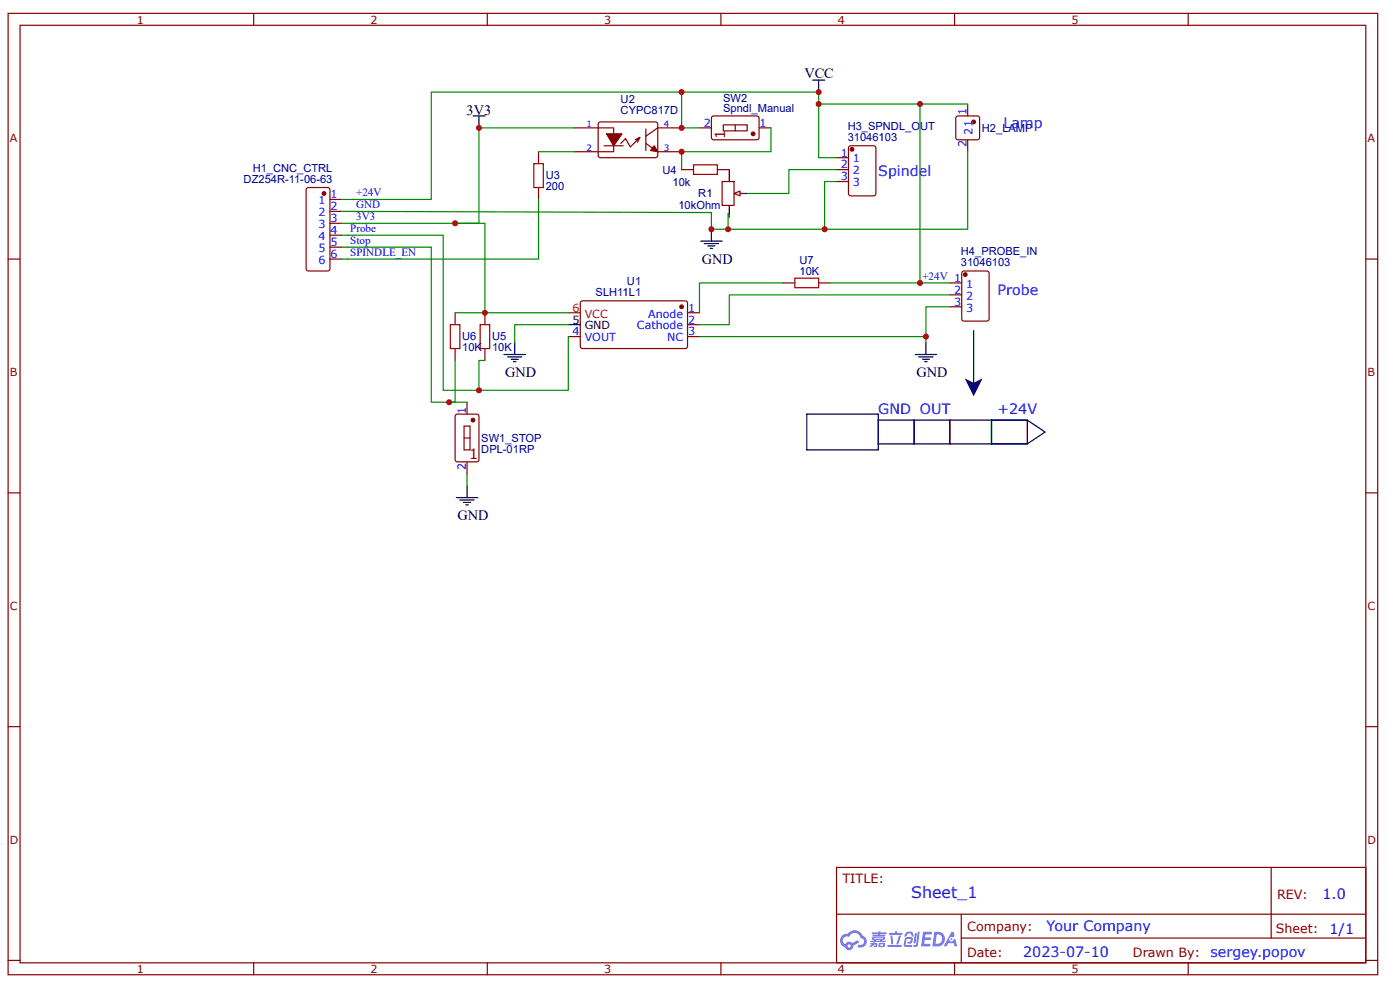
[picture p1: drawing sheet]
<svg xmlns="http://www.w3.org/2000/svg" width="297mm" height="210mm" viewBox="0 0 297 210" stroke-linecap="round" stroke-linejoin="round" font-family="sans-serif">
<g fill="none" stroke="#800" stroke-width=".25">
<path d="M1.7 2.8h290.6v203.9h-290.6zM4.3 5.4h285.5v198.7h-285.5zM53.8 2.8v2.6M103.4 2.8v2.6M152.9 2.8v2.6M202.5 2.8v2.6M252.1 2.8v2.6M1.7 54.9h2.6M289.8 54.9h2.5M1.7 104.5h2.6M289.8 104.5h2.5M1.7 154.1h2.6"/>
<path d="M289.8 154.1h2.5M177.5 183.9h112.3v20.2h-112.3zM177.5 193.8h112.2M203.9 198.9h85.8M203.9 193.8v10.1M269.7 183.9v15M1.7 203.6h2.6M53.8 204.1v2.6M103.4 204.1v2.6M152.9 204.1v2.6M202.5 204.1v2.6M252.1 204.1v2.6"/>
<path d="M289.8 203.6h2.5"/>
</g>
<g fill="#58f">
<path d="M195.8 197.6h1.7l.2 .1-.1 .4h-1.3l-.1 .6h1.1l.2 .3-.2 .3h-1.1l-.1 .8h1.2l.1 .3-.1 .2h-1.9z"/>
<path d="M201.8 197.6h.5l.2 .9-.4 .2a.48 .48 0 0 0-.7 .2 .48 .48 0 0 0 .3 .7 .48 .48 0 0 0 .6-.4l.4-.2 .4 1.6h-.6l-.1-.6h-1.2l-.4 .6h-.6z"/>
<path d="M194.1 197.9h.4l-.3 2-.2 .2-.2-.3z"/>
<path d="M194.7 197.5h.4l-.3 2.8a.57 .57 0 0 1-.5 .4 .57 .57 0 0 1-.6-.2l.7-.3z"/>
<path d="M192.3 197.7l.4-.2 .8 .1 .3 .9-.4 .1-.2-.7h-.6l-.4 .7-.3-.1z"/>
<path d="M192.1 198.8l1.2-.1a.73 .73 0 0 1 .4 .7 .73 .73 0 0 1-.6 .7l-.5-.1-.1-.2 .2-.2h.4l.2-.5h-.9l-.3 1.2 1.3 .1 .1 .2-.2 .2h-1.1l-.4-.2-.1-.4z"/>
<path d="M188.3 200.3h2.8l.2 .3-.2 .2h-2.7z"/>
<path d="M190.7 198.3h.4a2.79 2.79 0 0 1-.7 2l-.2-.2z"/>
<path d="M188.9 198.4h.4l.2 1.6-.2 .2-.2-.1z"/>
<path d="M188.6 197.8h1.3v-.3l.4-.1v.4h1l.2 .2-.2 .2h-2.6z"/>
<path d="M184.7 199.9l.9-.1v.1l.5 .2-.1 .6-.7 .1v-.3h.4v-.2a.45 .45 0 0 0-.6 .3l-.5 .2-.1-.3 .5-.2h-.4z"/>
<path d="M185 197.7h1.3l.1-.2h.4v.2h1.2l.1 .2-.1 .1h-1.3v.2h1l.2 .1-.2 .1h-2.5l-.1-.2h1.2v-.2h-1.3z"/>
<path d="M198.2 197.6l-.4 3h.9a1.55 1.55 0 0 0 1.8-1.5 1.55 1.55 0 0 0-1.8-1.5zM198.7 198.1a1.04 1.04 0 0 1 1.2 1.2 1.04 1.04 0 0 1-1.5 .8z"/>
<path d="M185.1 198.7l-.1 .4 .4 .2v.1h-.7v.3h3.1l.1-.1-.1-.2h-.7l.1-.1a.43 .43 0 0 0 .5-.2 .43 .43 0 0 0-.2-.6h-2.2zM185.4 198.8l2 .1-.2 .1h-1.8zM185.8 199.3h1l-.1 .1h-.8z"/>
<path d="M186.5 200l-.1 .8 1.3-.1v-.8zM186.8 200.2h.5v.3h-.5z"/>
<path d="M178.6 198.4a1.47 1.47 0 0 0 .7 2.4 .89 .89 0 0 0 1 .6 .89 .89 0 0 0 .7-.9l1.3-.7-.3-.5-1.2 .7-.4-.3a.89 .89 0 0 0-1.1 .5 .9 .9 0 0 1-.4-1.2 .9 .9 0 0 1 1.2-.3 1.3 1.3 0 0 1 1.4-.9 1.3 1.3 0 0 1 1.1 1.1 .74 .74 0 0 1 .7 1 .74 .74 0 0 1-1.1 .4l-.2 .2v.2a1.28 1.28 0 0 0 1.8-.6 1.28 1.28 0 0 0-.8-1.7 1.89 1.89 0 0 0-3.2-.4l-.7 .1zM179.8 200.5a.35 .35 0 0 1 .7 0 .35 .35 0 0 1-.7 0z"/>
<circle cx="201.8" cy="199.1" r=".19"/>
</g>
<path d="M123.3 63.9l.3-.1h22l.3 .5-.1 9.3-.4 .3h-22l-.3-.5v-9.1z" fill="none" stroke="#800" stroke-width=".25"/>
<circle cx="144.6" cy="65" r=".38" fill="#800"/>
<g fill="none" stroke="#800" stroke-width=".25">
<path d="M121.8 27.1h5.1M121.8 32.2h5.1M127 26l.4-.2 11.9 .1 .2 .5v6.8l-.5 .2-11.9-.1-.2-.4v-6.5zM134.7 29.6l1-.5-2 2.1-1-1.8-1 1M135.7 29.1l-.5 1M137 30.4l2.5 1.8h5.1M137 27.4v4.5M144.6 27.1h-5.1l-2.5 1.8M120.6 71.4h2.5M145.9 66.3h2.5M145.9 68.8h2.5M145.9 71.4h2.5"/>
<circle cx="144.6" cy="65" r=".38"/>
</g>
<path d="M120.6 68.8h2.5" fill="none" stroke="#000" stroke-width=".25"/>
<path d="M120.6 66.3h2.5" fill="none" stroke="#f00" stroke-width=".25"/>
<path d="M138.8 30.9l.7 1.3-1.5-.3z" fill="#800"/>
<path d="M128.2 30.9h4M138.8 30.9l.7 1.3-1.5-.3z" fill="none" stroke="#800" stroke-width=".25"/>
<path d="M128.7 28.4h3.3l-1.8 2.5z" fill="#800"/>
<path d="M65.1 39.9l.3-.1h4.1h.3l.2 .4v16.8l-.1 .2-.3 .2-4.2 .1-.2-.1-.2-.4-.1-16.7zM126.9 27.1h3.3v5.1h-3.3M128.7 28.4h3.3l-1.8 2.5z" fill="none" stroke="#800" stroke-width=".25"/>
<circle cx="68.7" cy="41" r=".38" fill="#800"/>
<g fill="none" stroke="#800" stroke-width=".25">
<path d="M202.9 24.7l.4-.1h4l.4 .1 .1 .4v4l-.1 .4-.4 .1h-4l-.4-.1-.1-.4v-4zM70 42.3h2.5M70 44.8h2.5M70 47.3h2.5M70 49.9h2.5M70 52.4h2.5M70 54.9h2.5"/>
<circle cx="68.7" cy="41" r=".38"/>
</g>
<path d="M172.4 17h2.5M173.7 17v2.5M148.6 51.1h4.6M149.4 51.6h3M150.2 52.1h1.5M150.7 52.7h.5M150.9 48.6v2.5" fill="none" stroke="#000" stroke-width=".25"/>
<circle cx="206.6" cy="25.8" r=".38" fill="#800"/>
<g fill="none" stroke="#800" stroke-width=".25">
<path d="M180.2 31.1l.3-.2h4.8l.5 .3v9.8l-.3 .5h-5l-.5-.3v-9.8zM205.3 22.1v2.5M205.3 29.6v2.6"/>
<circle cx="206.6" cy="25.8" r=".38"/>
</g>
<circle cx="180.8" cy="31.7" r=".38" fill="#800"/>
<g fill="none" stroke="#800" stroke-width=".25">
<path d="M177.5 33.4h2.5M177.5 36h2.5M177.5 38.5h2.5M204.2 57.6l.3-.1h4.8l.5 .3v9.8l-.3 .4-5 .1-.4-.3-.1-9.8z"/>
<circle cx="180.8" cy="31.7" r=".38"/>
</g>
<circle cx="204.8" cy="58.2" r=".38" fill="#800"/>
<g fill="none" stroke="#800" stroke-width=".25">
<path d="M151.1 24.7l.3-.1h9.3l.3 .5v4.2l-.5 .3h-9.3l-.3-.5v-4zM201.5 60h2.5M201.5 62.5h2.5M201.5 65h2.5"/>
<circle cx="204.8" cy="58.2" r=".38"/>
</g>
<path d="M177.5 38.5h-2.6v10.1M205.3 22.1h-31.6v-2.6h-82.2v22.8h-19M205.3 32.2v16.4h-50.8v-3.3M72.5 44.8l78.4 .3v3.5h3.6" fill="none" stroke="#080" stroke-width=".25"/>
<path d="M75.1 42v.5zM74.8 42.3h.5z" fill="#000"/>
<circle cx="159.8" cy="28.4" r=".38" fill="#800"/>
<g fill="none" stroke="#800" stroke-width=".25">
<path d="M114.3 32.2v2.5M114.3 39.8v2.5M148.4 27.1h2.5M153.5 26.5h5v1.2h-5zM156 26.5v1.2M161 27.1h2.6M96.6 66.3v2.5M96.6 73.9v2.5M102.9 66.3v2.5M102.9 73.9v2.5M96.7 87.9l.4-.1h4l.5 .3v9.3l-.3 .5h-4.2l-.5-.3v-9.3z"/>
<circle cx="159.8" cy="28.4" r=".38"/>
</g>
<path d="M144.6 19.5v7.6h3.8M121.8 27.1h-20.2v20.2h-29.1M163.6 27.1v5.1h-19v3.8M173.7 22.1v11.3h3.8M177.5 36h-10.1v5h-8.9M72.5 49.9h21.5v32.8h26.6v-11.3M96.6 47.3h6.3v19h17.7M114.3 42.3v12.6h-41.8M154.5 45.3h.2v.8M96.6 66.3h6.3M102.9 76.4h-1.3v6.3M120.6 68.8h-11.4v3.8" fill="none" stroke="#080" stroke-width=".25"/>
<path d="M113.2 34.7h2.1v5.1h-2.1zM95.5 68.8h2.1v5.1h-2.1zM101.9 68.8h2v5.1h-2z" fill="none" stroke="#a00000" stroke-width=".25"/>
<g fill="#000">
<path d="M73.8 54.7v.5zM73.5 54.9h.5z"/>
<path d="M73.8 49.6v.5zM73.5 49.9h.5z"/>
<path d="M75.1 47.1v.5zM74.8 47.3h.5z"/>
</g>
<path d="M100.3 24.6h2.6M101.6 24.6v2.5M106.9 75.2h4.6M107.7 75.7h3M108.4 76.2h1.6M108.9 76.7h.5M109.2 72.6v2.6" fill="none" stroke="#000" stroke-width=".25"/>
<circle cx="100.3" cy="89.1" r=".38" fill="#800"/>
<g fill="none" stroke="#800" stroke-width=".25">
<path d="M153.2 38.5h2.5v5h-2.5zM156.2 41h1.3M166.1 60h2.5M173.7 60h2.5M98.4 90.3h1.3v5.1h-1.3zM98.4 92.9h1.3M99.1 85.3v2.5M99.1 97.9v2.5"/>
<circle cx="100.3" cy="89.1" r=".38"/>
</g>
<g fill="none" stroke="#000" stroke-width=".25">
<path d="M154.7 36v2.5M154.7 43.5v2.6M156 41h2.5M194.2 75.2h4.5M194.9 75.7h3.1M195.7 76.2h1.5M196.2 76.7h.5M196.4 72.6v2.6M96.8 105.5h4.6M97.6 106h3M98.3 106.5h1.5M98.8 107h.5"/>
<path d="M99.1 103v2.5"/>
</g>
<path d="M195.2 22.1v37.9h6.3M72.5 52.4h19v32.9h7.6M166.1 60h-17.7v6.3M176.2 60h19M96.6 76.4v8.9h-1.3M201.5 65h-5.1v7.6M201.5 62.5h-46.8v6.3h-6.3M99.1 100.4v2.6" fill="none" stroke="#080" stroke-width=".25"/>
<g fill="#000">
<path d="M73.8 52.1v.6zM73.5 52.4h.5z"/>
<path d="M75.1 44.6v.5zM74.8 44.8h.5z"/>
<path d="M195.2 59.7v.5zM194.9 60h.5z"/>
</g>
<path d="M168.6 59h5.1v2h-5.1z" fill="none" stroke="#a00000" stroke-width=".25"/>
<path d="M155.7 41l1.3-.5v1z" fill="#efefef"/>
<path d="M144.6 36h2.5M152.2 36h2.5M155.7 41l1.3-.5v1z" fill="none" stroke="#800" stroke-width=".25"/>
<path d="M114.3 32.2h7.5M148.4 71.4h48" fill="none" stroke="#080" stroke-width=".25"/>
<path d="M171.2 87.8h15.1v7.6h-15.1zM186.3 89.1h7.6v5h-7.6zM193.9 89.1h7.6v5h-7.6zM201.5 89.1h8.8v5h-8.8zM210.3 89.1h7.6v5h-7.6zM210.3 89.1h7.6l3.8 2.5-3.8 2.5h-7.6z" fill="none" stroke="#000" stroke-width=".25"/>
<path d="M147.1 34.9h5.1v2.1h-5.1z" fill="none" stroke="#a00000" stroke-width=".25"/>
<path d="M204.7 80.2l1.9 1 1.9-1-1.9 3.8z" fill="#000"/>
<g fill="#c00">
<circle cx="173.7" cy="19.5" r=".63"/>
<circle cx="174.9" cy="48.6" r=".63"/>
<circle cx="144.6" cy="19.5" r=".63"/>
<circle cx="144.6" cy="27.1" r=".63"/>
<circle cx="154.5" cy="48.6" r=".63"/>
<circle cx="173.7" cy="22.1" r=".63"/>
<circle cx="150.9" cy="48.6" r=".63"/>
<circle cx="96.6" cy="47.3" r=".63"/>
<circle cx="101.6" cy="82.7" r=".63"/>
<circle cx="195.2" cy="22.1" r=".63"/>
<circle cx="195.2" cy="60" r=".63"/>
<circle cx="95.3" cy="85.3" r=".63"/>
<circle cx="101.6" cy="27.1" r=".63"/>
<circle cx="102.9" cy="66.3" r=".63"/>
<circle cx="196.4" cy="71.4" r=".63"/>
<circle cx="144.6" cy="32.2" r=".63"/>
</g>
<path d="M206.6 70.1v11.4" fill="none" stroke="#000" stroke-width=".25"/>
<text font-size="3.4" fill="#00f" x="193.3" y="190.4">Sheet_1</text>
<g font-size="3">
<text x="170.6" y="16.5">VCC</text>
<text x="99" y="24.4">3V3</text>
<text x="148.9" y="55.9">GND</text>
<text x="107.2" y="79.9">GND</text>
<text x="194.4" y="79.9">GND</text>
<text x="97.1" y="110.3">GND</text>
</g>
<g font-size="3" fill="#800">
<text x="153.8" y="29.5" transform="rotate(-90 153.8 29.5)">1</text>
<text x="99.6" y="97.4">1</text>
</g>
<g font-size="3" fill="#00f">
<text x="212.9" y="27.1">Lamp</text>
<text x="186.3" y="37.2">Spindel</text>
<text x="211.6" y="62.5">Probe</text>
<text x="186.3" y="87.8">GND OUT</text>
<text x="211.6" y="87.8">+24V</text>
<text x="280.6" y="190.5">1.0</text>
<text x="222" y="197.4">Your Company</text>
<text x="282.1" y="197.9">1/1</text>
<text x="217.1" y="203">2023-07-10</text>
<text x="256.8" y="202.9">sergey.popov</text>
</g>
<g font-size="2.7" fill="#800">
<text x="178.7" y="187.2">TITLE:</text>
<text x="270.9" y="190.5">REV:</text>
<text x="205.2" y="197.4">Company:</text>
<text x="270.7" y="197.8">Sheet:</text>
<text x="205.2" y="202.9">Date:</text>
<text x="240.3" y="202.9">Drawn By:</text>
</g>
<g font-size="2.4" fill="#800">
<text x="29" y="5">1</text>
<text x="78.6" y="5">2</text>
<text x="128.2" y="5">3</text>
<text x="177.7" y="5">4</text>
<text x="227.3" y="5">5</text>
<text x="2.1" y="30.1">A</text>
<text x="290.1" y="30.1">A</text>
<text x="2.1" y="79.7">B</text>
<text x="290.1" y="79.7">B</text>
<text x="2.1" y="129.3">C</text>
<text x="290.1" y="129.3">C</text>
<text x="2.1" y="178.8">D</text>
<text x="290.1" y="178.8">D</text>
<text x="29" y="206.3">1</text>
<text x="78.6" y="206.3">2</text>
<text x="128.2" y="206.3">3</text>
<text x="177.7" y="206.3">4</text>
<text x="227.3" y="206.3">5</text>
</g>
<g font-size="2.4" fill="#000080">
<text x="131.7" y="21.8">U2</text>
<text x="153.4" y="23.8">Spndl_Manual</text>
<text x="153.4" y="21.5">SW2</text>
<text x="131.7" y="24.2">CYPC817D</text>
<text x="179.8" y="29.9">31046103</text>
<text x="179.8" y="27.6">H3_SPNDL_O</text>
<text x="195.2" y="27.6">UT</text>
<text x="208.3" y="27.9">H2_LAMP</text>
<text x="51.7" y="38.8">DZ254R-11-06-63</text>
<text x="53.6" y="36.4">H1_CNC_CTRL</text>
<text x="115.8" y="40.3">200</text>
<text x="115.8" y="38">U3</text>
<text x="140.6" y="36.8">U4</text>
<text x="142.7" y="39.3">10k</text>
<text x="148.1" y="41.8">R1</text>
<text x="143.9" y="44.4">10kOhm</text>
<text x="169.6" y="58.2">10K</text>
<text x="169.6" y="55.9">U7</text>
<text x="203.9" y="56.5">31046103</text>
<text x="203.9" y="54.1">H4_PROBE_IN</text>
<text x="126.4" y="62.8">SLH11L1</text>
<text x="133" y="60.5">U1</text>
<text x="98.1" y="74.4">10K</text>
<text x="98.1" y="72.1">U6</text>
<text x="104.4" y="74.4">10K</text>
<text x="104.4" y="72.1">U5</text>
<text x="102.1" y="96">DPL-01RP</text>
<text x="102.1" y="93.7">SW1_STOP</text>
</g>
<g font-size="2.4" fill="#00f">
<text x="149.3" y="26.9">2</text>
<text x="161.2" y="26.9">1</text>
<text x="205" y="24.5" transform="rotate(-90 205 24.5)">1</text>
<text x="206.3" y="28.7" transform="rotate(-90 206.3 28.7)">21</text>
<text x="178.4" y="33.2">1</text>
<text x="178.4" y="35.7">2</text>
<text x="180.9" y="34.4">1</text>
<text x="205" y="31.3" transform="rotate(-90 205 31.3)">2</text>
<text x="75.6" y="41.7">+24V</text>
<text x="178.4" y="38.2">3</text>
<text x="180.9" y="37">2</text>
<text x="180.9" y="39.5">3</text>
<text x="67.6" y="43.3">1</text>
<text x="67.6" y="45.8">2</text>
<text x="70.1" y="42">1</text>
<text x="70.1" y="44.6">2</text>
<text x="70.1" y="47.1">3</text>
<text x="75.6" y="46.7">3V3</text>
<text x="75.6" y="44.2">GND</text>
<text x="67.6" y="48.4">3</text>
<text x="67.6" y="50.9">4</text>
<text x="67.6" y="53.4">5</text>
<text x="70.1" y="49.6">4</text>
<text x="70.1" y="52.1">5</text>
<text x="74.3" y="49.2">Probe</text>
<text x="74.3" y="51.8">Stop</text>
<text x="67.6" y="55.9">6</text>
<text x="70.1" y="54.7">6</text>
<text x="74.3" y="54.3">SPINDLE_EN</text>
<text x="195.7" y="59.4">+24V 1</text>
<text x="202.4" y="62.3">2</text>
<text x="202.4" y="64.8">3</text>
<text x="205" y="61">1</text>
<text x="205" y="63.5">2</text>
<text x="121.5" y="71.1">4</text>
<text x="135.1" y="69.8">Cathode</text>
<text x="137.5" y="67.3">Anode</text>
<text x="146" y="66.1">1</text>
<text x="146" y="68.6">2</text>
<text x="146" y="71.1">3</text>
<text x="205" y="66.1">3</text>
<text x="124" y="72.4">VOUT</text>
<text x="141.5" y="72.4">NC</text>
<text x="98.8" y="87.7" transform="rotate(-90 98.8 87.7)">1</text>
<text x="98.8" y="99.5" transform="rotate(-90 98.8 99.5)">2</text>
</g>
<g font-size="2.4">
<text x="121.5" y="68.6">5</text>
<text x="124" y="69.8">GND</text>
</g>
<g font-size="2.4" fill="#f00">
<text x="121.5" y="66.1">6</text>
<text x="124" y="67.3">VCC</text>
</g>
<g font-size="1.9" fill="#00f">
<text x="124.5" y="26.9">1</text>
<text x="140.8" y="26.9">4</text>
<text x="124.5" y="31.9">2</text>
<text x="140.8" y="31.9">3</text>
</g>
</svg>
